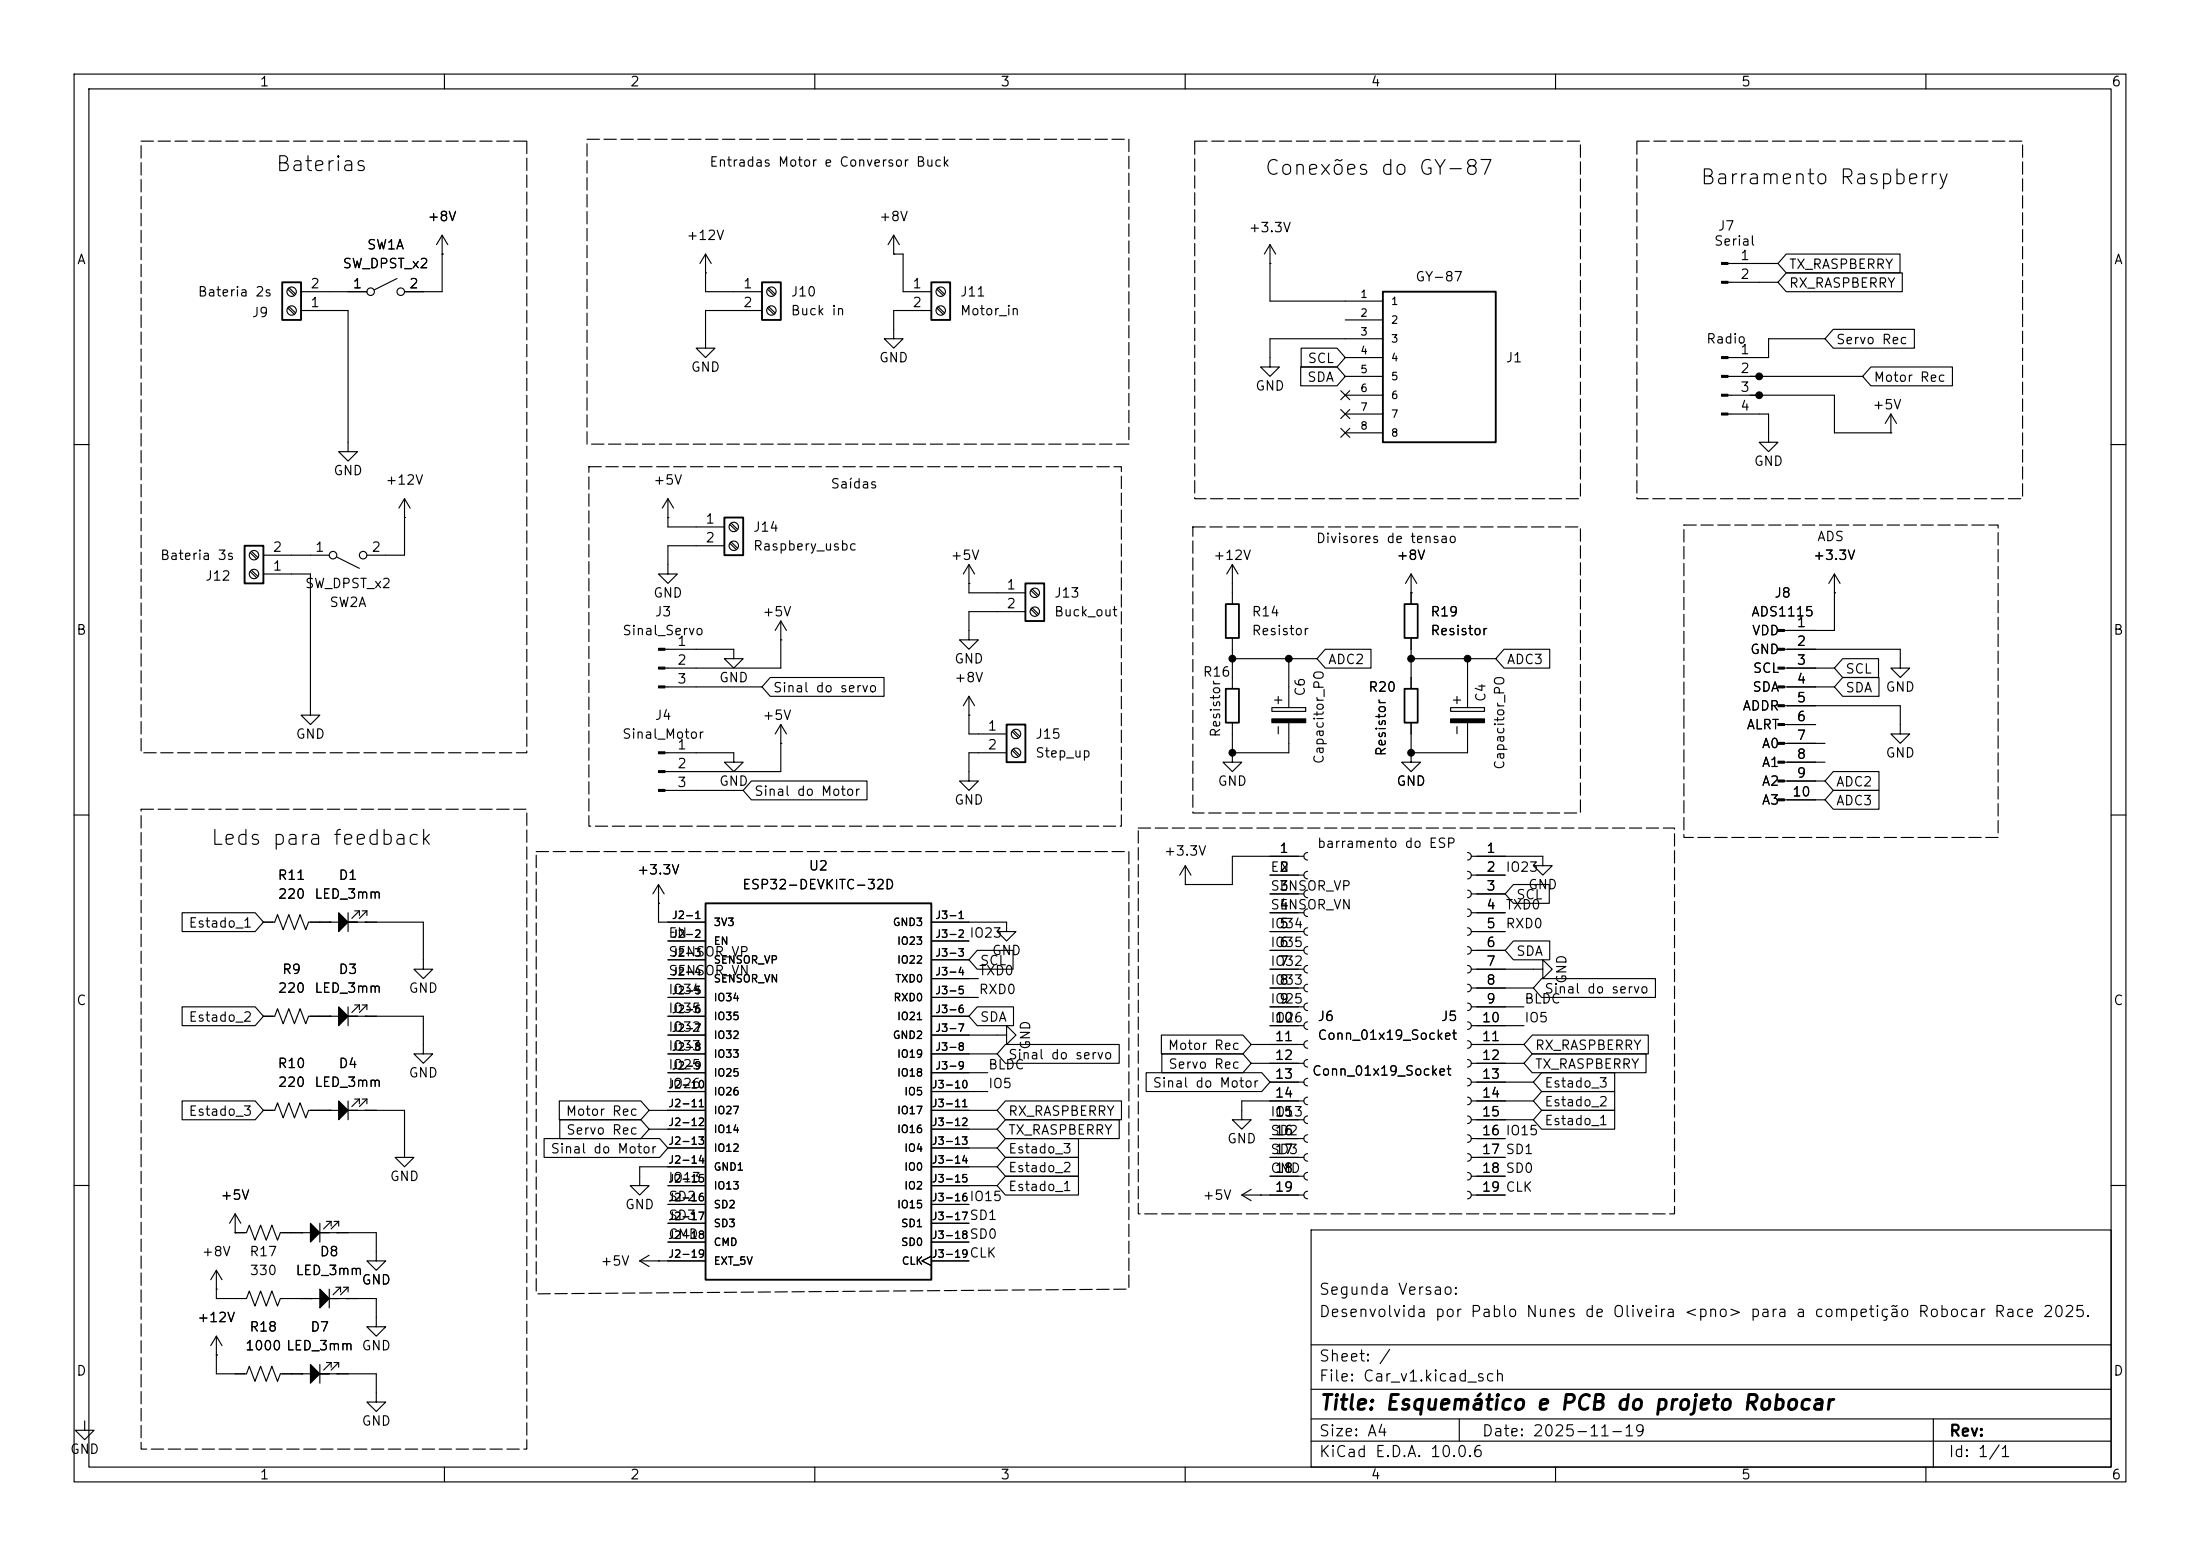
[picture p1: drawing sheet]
<svg xmlns="http://www.w3.org/2000/svg" width="297mm" height="210mm" viewBox="0 0 297 210" stroke-linecap="round" stroke-linejoin="round" font-family="sans-serif">
<g fill="none" stroke="#000" stroke-width=".15">
<path d="M10 10h277v190h-277zM12 12h273v186h-273zM60 10v2M110 10v2M160 10v2M210 10v2M260 10v2M38.9 39l.8 .9M39 38.9l.9 .8M40.6 39.4h8.9M53.6 37.6l-3.1 1.5M59.7 34.3h.1"/>
<path d="M59.7 31.8l-.8 1.2M59.7 31.8l.8 1.2M59.7 31.8v7.6h-5.1M95.2 36.8h.1M95.2 34.3v5.1h7.7M95.2 34.3l-.7 1.3M95.2 34.3l.8 1.3M103.6 39l.9 .9M103.8 38.9l.8 .8M120.6 34.3h.1M120.6 34.3h1.3v5.1h3.8M120.6 31.8l-.7 1.2"/>
<path d="M120.6 31.8l.8 1.2M120.6 31.8v2.5M126.5 39l.8 .9M126.6 38.9l.9 .8M171.4 35.6h.1M171.4 33l-.7 1.3M171.4 33l.8 1.3M171.4 33v7.6h15.3M233.3 35.6h6.7M233.3 38.1h6.7M241.1 36.8h15.7v2.6h-15.7l-1.1-1.3zM241.1 34.3h15.4v2.5h-15.4l-1.1-1.2z"/>
<path d="M38.9 41.6l.8 .8M39 41.4l.9 .8M40.6 41.9h6.4v19.1h1.3l-1.3 1.2-1.3-1.2h1.3M102.9 41.9h-7.7v5.1h1.3l-1.3 1.3-1.2-1.3h1.2M103.6 41.6l.9 .8M103.8 41.4l.8 .8M125.7 41.9h-5.1v3.8h1.3l-1.3 1.3-1.2-1.3h1.2M126.5 41.6l.8 .8M126.6 41.4l.9 .8M175.6 49.5h4.9l1.1 1.3-1.1 1.3h-4.9zM175.7 47h4.8l1.1 1.3-1.1 1.2h-4.8zM181 55.3l1.2 1.2"/>
<path d="M181 57.8l1.2 1.2M181 52.7l1.2 1.2M181.6 48.3h5.1M181.6 50.8h5.1M181.6 53.3h5.1M181.6 55.9h5.1M181.6 43.2h5.1M181.6 58.4h5.1M182.2 55.3l-1.2 1.2M182.2 57.8l-1.2 1.2M182.2 52.7l-1.2 1.2M186.7 45.7h-15.3v3.8h1.3l-1.3 1.3-1.2-1.3h1.2"/>
<path d="M233.3 55.9h5.5v3.8h1.2l-1.2 1.3-1.3-1.3h1.3M233.3 50.8h18.2M233.3 53.3h14.3v5.1h7.7M246.4 45.7h-7.6v2.6h-5.5M247.5 44.4h10.9v2.6h-10.9l-1.1-1.3zM252.6 49.5h11v2.6h-11l-1.1-1.3zM255.3 58.4h.1M255.3 55.9l-.8 1.3M255.3 55.9l.7 1.3M255.3 55.9v2.5M10 60h2M33.8 77.1l.8 .9"/>
<path d="M33.8 74.6l.8 .8M34 77l.8 .8M34 74.4l.8 .9M35.6 77.5h6.3v19h1.3l-1.3 1.3-1.3-1.3h1.3M35.6 74.9h8.8M45.5 75.2l3 1.5M54.6 69.9h.1M54.6 67.3v7.6h-5.1M54.6 67.3l-.8 1.3M54.6 67.3l.8 1.3M90.2 69.9h.1M90.2 67.3v3.8h7.6"/>
<path d="M90.2 67.3l-.8 1.3M90.2 67.3l.7 1.3M97.8 73.7h-7.6v3.8h1.2l-1.2 1.2-1.3-1.2h1.3M98.5 70.8l.9 .8M98.5 73.3l.9 .9M98.7 70.6l.9 .9M98.7 73.2l.9 .8M130.8 78.7h.1M130.8 76.2l-.8 1.3M130.8 76.2l.8 1.3M130.8 76.2v3.8h7.6M139.2 79.7l.8 .8"/>
<path d="M139.3 79.5l.9 .8M166.4 76.2v5.3M166.4 76.2l-.8 1.3M166.4 76.2l.7 1.3M190.5 77.5v4M190.5 77.5l-.8 1.2M190.5 77.5l.8 1.2M247.6 77.5l-.7 1.2M247.6 77.5l.8 1.2M247.6 77.5v7.6h-6.7M285 60h2M89.8 87.6h9.3v1.3h1.2l-1.2 1.3-1.3-1.3h1.3"/>
<path d="M89.8 92.7h13.1M104 91.4h15.3v2.6h-15.3l-1.1-1.3zM105.4 86.4h.1M105.4 83.8v6.4h-15.6M105.4 97.8l-.8 1.3M105.4 97.8l.8 1.3M105.4 97.8v6.3h-15.6M105.4 83.8l-.8 1.3M105.4 83.8l.8 1.3M130.8 96.5h.1M130.8 94v5.1h5.1M130.8 94l-.8 1.3"/>
<path d="M130.8 94l.8 1.3M136.6 98.7l.9 .9M136.8 98.6l.9 .8M138.4 82.6h-7.6v3.8h1.3l-1.3 1.2-1.3-1.2h1.3M139.2 82.2l.8 .9M139.3 82l.9 .9M166.4 86.1v6.8M166.4 97.6v4M166.4 88.9h11.4M171.7 95.5h4.6v.5h-4.6zM174 88.9v6.5M174 97.6v4h-7.6"/>
<path d="M178.9 87.6h6.2v2.6h-6.2l-1.1-1.3zM190.5 80h.1M190.5 86.1v6.8M190.5 97.6v4M190.5 88.9h11.4M195.8 95.5h4.6v.5h-4.6zM198.1 88.9v6.5M198.1 97.6v4h-7.6M203 87.6h6.2v2.6h-6.2l-1.1-1.3zM240.9 95.3h15.6v3.8h1.3l-1.3 1.2-1.2-1.2h1.2M240.9 87.6h15.6v2.6h1.3l-1.3 1.2-1.2-1.2h1.2M240.9 90.2h6.7"/>
<path d="M240.9 92.7h6.7M240.9 97.8h4.2M247.6 80h.1M248.8 91.4h4.9v2.6h-4.9l-1.2-1.3zM248.8 88.9h4.8v2.5h-4.8l-1.2-1.2zM10 110h2M88.9 119.4v5.1h6.3M88.9 119.4l-.8 1.3M88.9 119.4l.8 1.3M89.8 101.6h9.3v1.3h1.2l-1.2 1.2-1.3-1.2h1.3M89.8 106.7h10.5M101.4 105.4h15.6v2.6h-15.6l-1.1-1.3z"/>
<path d="M105.4 100.3h.1M135.9 101.6h-5.1v3.8h1.3l-1.3 1.3-1.3-1.3h1.3M136.6 101.3l.9 .8M136.8 101.1l.9 .8M160 119.4h.1M160 116.8v2.6M160 116.8l-.7 1.3M160 116.8l.8 1.3M166.4 101.6v1.3h1.2l-1.2 1.2-1.3-1.2h1.3M171.4 118.1h4.6M176 115.6h-9.6v3.8h-6.4M176.5 115.1a.51 .51 0 0 0-.5 .5 .51 .51 0 0 0 .5 .5"/>
<path d="M176.5 117.6a.51 .51 0 0 0-.5 .5 .51 .51 0 0 0 .5 .5M190.5 101.6v1.3h1.3l-1.3 1.2-1.3-1.2h1.3M198.1 115.1a.51 .51 0 0 1 .5 .5 .51 .51 0 0 1-.5 .5M198.1 117.6a.51 .51 0 0 1 .5 .5 .51 .51 0 0 1-.5 .5M198.6 115.6h9.7v1.2h1.2l-1.2 1.3-1.3-1.3h1.3M198.6 118.1h4.6M204.3 119.4h4.9v2.5h-4.9l-1.1-1.2zM240.9 100.3h5.5M240.9 102.9h5.5M240.9 105.4h5.5M240.9 108h5.5M247.5 106.7h6.2v2.5h-6.2l-1.1-1.2z"/>
<path d="M247.5 104.1h6.2v2.6h-6.2l-1.1-1.3zM285 110h2M24.6 123.2h9.8l1.2 1.3-1.2 1.2h-9.8zM24.6 135.9h9.8l1.2 1.3-1.2 1.2h-9.8zM35.6 124.5h1.5l.4-1.1 .7 2.1 .8-2.1 .8 2.1 .7-2.1 .8 2.1 .4-1h4M35.6 137.2h1.5l.4-1.1 .7 2.1 .8-2.1 .8 2.1 .7-2.1 .8 2.1 .4-1h4M47 123.2v2.5M47 135.9v2.5M47.9 122.9h.6M47.9 135.6h.6M48.3 137.2h8.8v5h1.3l-1.3 1.3-1.2-1.3h1.2M48.3 124.5h8.8v6.3h1.3l-1.3 1.3-1.2-1.3h1.2"/>
<path d="M48.5 122.9l-1 1.1M48.5 122.9v.7M48.5 135.6v.7M48.5 135.6l-1 1.1M48.9 122.9h.6M48.9 135.6h.6M49.5 122.9l-1 1.1M49.5 122.9v.7M49.5 135.6v.7M49.5 135.6l-1 1.1M88.9 121.9h.1M90.2 137.2h5"/>
<path d="M90.2 127h5M90.2 129.5h5M90.2 132.1h5M90.2 134.6h5M90.2 139.7h5M125.7 139.7h10.2v-1.3l1.3 1.3-1.3 1.3v-1.3M125.7 124.5h10.2v1.2h1.3l-1.3 1.3-1.3-1.3h1.3M125.7 137.2h5.1M125.7 127h5.1M125.7 129.5h5.1M125.7 132.1h6.4M125.7 134.6h6.4"/>
<path d="M131.9 135.9h4.9v2.5h-4.9l-1.1-1.2zM131.9 128.3h4.9v2.5h-4.9l-1.1-1.3zM156.8 139.7h11l1.1 1.3-1.1 1.2h-11zM171.4 120.7h4.6M171.4 123.2h4.6M171.4 125.7h4.6M171.4 128.3h4.6M171.4 130.8h4.6M171.4 133.4h4.6M171.4 135.9h4.6M171.4 138.4h4.6M176.5 120.1a.51 .51 0 0 0-.5 .6 .51 .51 0 0 0 .5 .5"/>
<path d="M176.5 122.7a.51 .51 0 0 0-.5 .5 .51 .51 0 0 0 .5 .5M176.5 125.2a.51 .51 0 0 0-.5 .5 .51 .51 0 0 0 .5 .5M176.5 127.8a.51 .51 0 0 0-.5 .5 .51 .51 0 0 0 .5 .5M176.5 130.3a.51 .51 0 0 0-.5 .5 .51 .51 0 0 0 .5 .5M176.5 132.8a.51 .51 0 0 0-.5 .6 .51 .51 0 0 0 .5 .5M176.5 135.4a.51 .51 0 0 0-.5 .5 .51 .51 0 0 0 .5 .5M176.5 137.9a.51 .51 0 0 0-.5 .5 .51 .51 0 0 0 .5 .5M198.1 120.1a.51 .51 0 0 1 .5 .6 .51 .51 0 0 1-.5 .5M198.1 122.7a.51 .51 0 0 1 .5 .5 .51 .51 0 0 1-.5 .5M198.1 125.2a.51 .51 0 0 1 .5 .5 .51 .51 0 0 1-.5 .5M198.1 127.8a.51 .51 0 0 1 .5 .5 .51 .51 0 0 1-.5 .5M198.1 130.3a.51 .51 0 0 1 .5 .5 .51 .51 0 0 1-.5 .5"/>
<path d="M198.1 132.8a.51 .51 0 0 1 .5 .6 .51 .51 0 0 1-.5 .5M198.1 135.4a.51 .51 0 0 1 .5 .5 .51 .51 0 0 1-.5 .5M198.1 137.9a.51 .51 0 0 1 .5 .5 .51 .51 0 0 1-.5 .5M198.6 130.8h9.7v-1.3l1.2 1.3-1.2 1.3v-1.3M198.6 120.7h4.6M198.6 123.2h4.6M198.6 125.7h4.6M198.6 128.3h4.6M198.6 133.4h8.4M198.6 135.9h7.1M198.6 138.4h7.1M204.3 127h4.9v2.5h-4.9l-1.1-1.2z"/>
<path d="M206.9 139.7h15.6v2.5h-15.6l-1.2-1.2zM208.1 132.1h15.4v2.5h-15.4l-1.1-1.2zM24.6 148.6h9.8l1.2 1.3-1.2 1.2h-9.8zM35.6 149.9h1.5l.4-1.1 .7 2.1 .8-2.1 .8 2.1 .7-2.1 .8 2.1 .4-1h4M47 148.6v2.5M47.9 148.3h.6M48.3 149.9h6.3v6.3h1.3l-1.3 1.3-1.3-1.3h1.3M48.5 148.3v.7M48.5 148.3l-1 1.1M48.9 148.3h.6M49.5 148.3v.7M49.5 148.3l-1 1.1"/>
<path d="M73.5 153.7h15.6l1.1 1.2-1.1 1.3h-15.6zM75.5 148.6h11l1.1 1.3-1.1 1.2h-11zM75.6 151.1h10.9l1.1 1.3-1.1 1.3h-10.9zM87.6 149.9h7.6M87.6 152.4h7.6M90.2 142.2h5M90.2 144.8h5M90.2 147.3h5M90.2 154.9h5M95.2 157.5h-8.8v2.5h1.2l-1.2 1.3-1.3-1.3h1.3M125.7 149.9h8.9M125.7 142.2h8.9"/>
<path d="M125.7 144.8h7.6M125.7 147.3h7.6M125.7 152.4h8.9M125.7 154.9h8.9M125.7 157.5h8.9M135.7 156.2h9.9v2.6h-9.9l-1.1-1.3zM135.7 158.7h9.9v2.6h-9.9l-1.1-1.3zM135.7 141h15.4v2.5h-15.4l-1.1-1.3zM135.7 148.6h15.7v2.5h-15.7l-1.1-1.2zM135.7 151.1h15.4v2.6h-15.4l-1.1-1.3zM135.7 153.7h9.9v2.5h-9.9l-1.1-1.3zM154.7 144.8h15.6l1.1 1.3-1.1 1.2h-15.6z"/>
<path d="M156.8 142.2h11l1.1 1.3-1.1 1.3h-11zM168.9 141h7.1M168.9 143.5h7.1M171.4 146.1h4.6M171.4 151.1h4.6M171.4 153.7h4.6M171.4 156.2h4.6M171.4 158.8h4.6M176 148.6h-8.4v2.5h1.3l-1.3 1.3-1.2-1.3h1.2M176.5 140.5a.51 .51 0 0 0-.5 .5 .51 .51 0 0 0 .5 .5M176.5 143a.51 .51 0 0 0-.5 .5 .51 .51 0 0 0 .5 .5M176.5 145.5a.51 .51 0 0 0-.5 .6 .51 .51 0 0 0 .5 .5"/>
<path d="M176.5 148.1a.51 .51 0 0 0-.5 .5 .51 .51 0 0 0 .5 .5M176.5 150.6a.51 .51 0 0 0-.5 .5 .51 .51 0 0 0 .5 .5M176.5 153.2a.51 .51 0 0 0-.5 .5 .51 .51 0 0 0 .5 .5M176.5 155.7a.51 .51 0 0 0-.5 .5 .51 .51 0 0 0 .5 .5M176.5 158.2a.51 .51 0 0 0-.5 .6 .51 .51 0 0 0 .5 .5M198.1 140.5a.51 .51 0 0 1 .5 .5 .51 .51 0 0 1-.5 .5M198.1 143a.51 .51 0 0 1 .5 .5 .51 .51 0 0 1-.5 .5M198.1 145.5a.51 .51 0 0 1 .5 .6 .51 .51 0 0 1-.5 .5M198.1 148.1a.51 .51 0 0 1 .5 .5 .51 .51 0 0 1-.5 .5M198.1 150.6a.51 .51 0 0 1 .5 .5 .51 .51 0 0 1-.5 .5M198.1 153.2a.51 .51 0 0 1 .5 .5 .51 .51 0 0 1-.5 .5M198.1 155.7a.51 .51 0 0 1 .5 .5 .51 .51 0 0 1-.5 .5"/>
<path d="M198.1 158.2a.51 .51 0 0 1 .5 .6 .51 .51 0 0 1-.5 .5M198.6 141h7.1M198.6 143.5h7.1M198.6 146.1h8.4M198.6 148.6h8.4M198.6 151.1h8.4M198.6 153.7h4.6M198.6 156.2h4.6M198.6 158.8h4.6M206.9 142.2h15.3v2.6h-15.3l-1.2-1.3zM208.1 149.9h9.9v2.5h-9.9l-1.1-1.3zM208.1 144.8h9.9v2.5h-9.9l-1.1-1.2z"/>
<path d="M208.1 147.3h9.9v2.6h-9.9l-1.1-1.3zM10 160h2M29.2 174h.1M29.2 171.5v3.8h4.1l.4-1.1 .7 2.1 .8-2.1 .7 2.1 .8-2.1 .8 2.1 .3-1h5.4M29.2 171.5l-.8 1.2M29.2 171.5l.8 1.2M31.7 166.4h1.6l.4-1 .7 2 .8-2 .7 2 .8-2 .8 2 .3-1h4.1M31.7 166.4h.1M31.7 163.8l-.7 1.3M31.7 163.8l.8 1.3M31.7 163.8v2.6M43.2 165.1v2.5"/>
<path d="M44.1 164.8h.6M44.4 166.4h6.4v3.8h1.3l-1.3 1.3-1.3-1.3h1.3M44.4 174v2.5M44.7 164.8v.7M44.7 164.8l-1 1.1M45.1 164.8h.6M45.3 173.7h.7M45.7 175.3h5.1v3.8h1.3l-1.3 1.2-1.3-1.2h1.3M45.7 164.8v.7M45.7 164.8l-1 1.1M46 173.7l-1 1.1M46 173.7v.7"/>
<path d="M46.4 173.7h.6M47 173.7l-1 1.1M47 173.7v.7M86.4 170.2l1.2 .7M86.4 170.2h8.8M87.6 169.4l-1.2 .8M88.9 170.2h.1M90.2 160h5M90.2 162.6h5M90.2 165.1h5M90.2 167.6h5M125.7 169.5l-1.2 .7 1.2 .6"/>
<path d="M125.7 160h8.9M125.7 170.2h5.1M125.7 162.6h5.1M125.7 165.1h5.1M125.7 167.6h5.1M167.6 161.3h8.4M167.6 161.3l1.3 .8M168.9 160.5l-1.3 .8M170.2 161.3h.1M176.5 160.8a.51 .51 0 0 0-.5 .5 .51 .51 0 0 0 .5 .5M177 166h108v32h-108zM198.1 160.8a.51 .51 0 0 1 .5 .5 .51 .51 0 0 1-.5 .5"/>
<path d="M198.6 161.3h4.6M285 160h2M11.4 191.8v1.2h1.3l-1.3 1.3-1.2-1.3h1.2M29.2 180.3v5.1h4.1l.4-1 .7 2 .8-2 .7 2 .8-2 .8 2 .3-1h4.1M29.2 182.9h.1M29.2 180.3l-.8 1.3M29.2 180.3l.8 1.3M43.2 184.2v2.5M44.1 183.9h.6M44.4 185.4h6.4v3.8h1.3l-1.3 1.3-1.3-1.3h1.3M44.7 183.9l-1 1M44.7 183.9v.6"/>
<path d="M45.1 183.9h.6M45.7 183.9l-1 1M45.7 183.9v.6M60 198v2M110 198v2M160 198v2M177 194.5h108M177 191.5h108M177 187.5h108M177 181.5h108M197 191.5v3M210 198v2"/>
<path d="M260 198v2M261 191.5v6.5"/>
<circle cx="39.4" cy="39.4" r=".63"/>
<circle cx="50" cy="39.4" r=".51"/>
<circle cx="54.1" cy="39.4" r=".51"/>
<circle cx="104.1" cy="39.4" r=".63"/>
<circle cx="127" cy="39.4" r=".63"/>
<circle cx="39.4" cy="41.9" r=".63"/>
<circle cx="104.1" cy="41.9" r=".63"/>
<circle cx="127" cy="41.9" r=".63"/>
<circle cx="34.3" cy="77.5" r=".63"/>
<circle cx="34.3" cy="74.9" r=".63"/>
<circle cx="45" cy="74.9" r=".51"/>
<circle cx="49" cy="74.9" r=".51"/>
<circle cx="99.1" cy="71.1" r=".63"/>
<circle cx="99.1" cy="73.7" r=".63"/>
<circle cx="137.2" cy="99.1" r=".63"/>
<circle cx="139.7" cy="82.5" r=".63"/>
<circle cx="139.7" cy="80" r=".63"/>
<circle cx="137.2" cy="101.6" r=".63"/>
</g>
<path d="M165.5 81.5h1.8v4.6h-1.8zM165.5 93h1.8v4.5h-1.8zM189.6 81.5h1.8v4.6h-1.8zM189.6 93h1.8v4.5h-1.8z" fill="none" stroke="#000" stroke-width=".24"/>
<g fill="#000" stroke="#000" stroke-width=".15">
<path d="M232.4 35.4h.9v.3h-.9zM232.4 38h.9v.2h-.9zM232.4 48.1h.9v.3h-.9zM232.4 50.7h.9v.2h-.9zM232.4 53.2h.9v.3h-.9zM232.4 55.8h.9v.2h-.9zM88.9 87.5h.9v.3h-.9zM88.9 90h.9v.3h-.9zM88.9 92.6h.9v.2h-.9zM171.7 97h4.6v.5h-4.6zM195.8 97h4.6v.5h-4.6zM240 85h.9v.2h-.9z"/>
<path d="M240 87.5h.9v.3h-.9zM240 90h.9v.3h-.9zM240 92.6h.9v.2h-.9zM240 95.1h.9v.3h-.9zM240 97.7h.9v.2h-.9zM88.9 101.5h.9v.2h-.9zM88.9 104h.9v.3h-.9zM88.9 106.6h.9v.2h-.9zM240 100.2h.9v.3h-.9zM240 102.7h.9v.3h-.9zM240 105.3h.9v.2h-.9zM240 107.8h.9v.3h-.9z"/>
<path d="M45.7 123.2l1.3 1.3h1.3h-1.3l-1.3 1.2zM45.7 135.9l1.3 1.3h1.3h-1.3l-1.3 1.2zM45.7 148.6l1.3 1.3h1.3h-1.3l-1.3 1.2zM41.9 165.1l1.3 1.3h1.2h-1.2l-1.3 1.2zM43.2 174l1.2 1.3h1.3h-1.3l-1.2 1.2zM41.9 184.2l1.3 1.2h1.2h-1.2l-1.3 1.3z"/>
</g>
<path d="M38.1 38.1h2.5v5.1h-2.5zM102.9 38.1h2.5v5.1h-2.5zM125.7 38.1h2.6v5.1h-2.6zM186.7 39.4h15.2v20.3h-15.2zM33 73.7h2.6v5h-2.6zM97.8 69.9h2.5v5h-2.5zM138.4 78.7h2.6v5.1h-2.6zM135.9 97.8h2.5v5.1h-2.5zM95.2 121.9h30.5v50.8h-30.5z" fill="none" stroke="#000" stroke-width=".25"/>
<path d="M71.1 19.1v82.5h-52.1v-82.5h52.1M79.2 18.8h73.2v41.1h-73.2zM161.3 19.1h52.1v48.2h-52.1v-48.2M221 19.1h52v48.2h-52v-48.2M79.5 63h71.9v48.5h-71.9zM161 71.1h52.4v38.6h-52.4zM227.3 70.9h42.4v42.1h-42.4zM19 109.2h52.1v86.4h-52.1v-86.4M72.4 114.9h80v59.1l-80 .6v-59.7M153.7 111.8h72.4v52h-72.4z" fill="none" stroke="#000" stroke-width=".15" stroke-dasharray="1.7 .6"/>
<g fill="#000" stroke="#000" stroke-width=".14">
<circle cx="237.5" cy="53.3" r=".46"/>
<circle cx="237.5" cy="50.8" r=".46"/>
<circle cx="166.4" cy="88.9" r=".46"/>
<circle cx="174" cy="88.9" r=".46"/>
<circle cx="190.5" cy="88.9" r=".46"/>
<circle cx="198.1" cy="88.9" r=".46"/>
<circle cx="166.4" cy="101.6" r=".46"/>
<circle cx="190.5" cy="101.6" r=".46"/>
</g>
<g font-size="2">
<text x="37.1" y="23.6">Baterias</text>
<text x="170.6" y="24.1">Conexões do GY-87</text>
<text x="229.4" y="25.4">Barramento Raspberry</text>
<text x="28.3" y="114.6">Leds para feedback</text>
<text x="178" y="190.8">Title: Esquemático e PCB do projeto Robocar</text>
</g>
<g font-size="1.5">
<text x="178" y="178.1">Desenvolvida por Pablo Nunes de Oliveira &lt;pno&gt; para a competição Robocar Race 2025.</text>
<text x="178" y="175.1">Segunda Versao:</text>
<text x="178" y="184.1">Sheet: /</text>
<text x="178" y="186.8">File: Car_v1.kicad_sch</text>
<text x="178" y="197">KiCad E.D.A. 10.0.6</text>
<text x="178" y="194.2">Size: A4</text>
<text x="200" y="194.2">Date: 2025-11-19</text>
<text x="263" y="197">Id: 1/1</text>
<text x="263" y="194.2">Rev:</text>
</g>
<g font-size="1.3">
<text x="35" y="12">1</text>
<text x="85" y="12">2</text>
<text x="135" y="12">3</text>
<text x="185" y="12">4</text>
<text x="235" y="12">5</text>
<text x="285" y="12">6</text>
<text x="95.7" y="22.8">Entradas Motor e Conversor Buck</text>
<text x="10.3" y="36">A</text>
<text x="49.5" y="34">SW1A</text>
<text x="57.6" y="30.2">+8V</text>
<text x="92.6" y="32.7">+12V</text>
<text x="118.6" y="30.2">+8V</text>
<text x="168.5" y="31.7">+3.3V</text>
<text x="231.3" y="33.5">Serial</text>
<text x="231.8" y="31.4">J7</text>
<text x="234.9" y="35.4">1</text>
<text x="285.3" y="36">A</text>
<text x="26.6" y="40.3">Bateria 2s</text>
<text x="41.8" y="41.8">1</text>
<text x="41.8" y="39.2">2</text>
<text x="46.2" y="36.5">SW_DPST_x2</text>
<text x="47.5" y="39.2">1</text>
<text x="55.1" y="39.2">2</text>
<text x="100.2" y="39.2">1</text>
<text x="100.2" y="41.8">2</text>
<text x="106.7" y="40.3">J10</text>
<text x="123.1" y="39.2">1</text>
<text x="123.1" y="41.8">2</text>
<text x="129.5" y="40.3">J11</text>
<text x="191" y="38.3">GY-87</text>
<text x="234.9" y="38">2</text>
<text x="241.4" y="39.2">RX_RASPBERRY</text>
<text x="241.4" y="36.6">TX_RASPBERRY</text>
<text x="33.9" y="43.1">J9</text>
<text x="106.7" y="42.9">Buck in</text>
<text x="129.5" y="42.9">Motor_in</text>
<text x="230.3" y="46.7">Radio</text>
<text x="247.8" y="46.8">Servo Rec</text>
<text x="93.2" y="50.5">GND</text>
<text x="118.6" y="49.2">GND</text>
<text x="169.4" y="53">GND</text>
<text x="176.4" y="51.9">SDA</text>
<text x="176.4" y="49.3">SCL</text>
<text x="203.2" y="49.2">J1</text>
<text x="234.9" y="48.1">1</text>
<text x="234.9" y="50.7">2</text>
<text x="234.9" y="53.2">3</text>
<text x="252.9" y="51.9">Motor Rec</text>
<text x="234.9" y="55.7">4</text>
<text x="252.7" y="55.6">+5V</text>
<text x="44.9" y="64.5">GND</text>
<text x="51.9" y="65.7">+12V</text>
<text x="88.1" y="65.7">+5V</text>
<text x="236.7" y="63.2">GND</text>
<text x="95.2" y="71">1</text>
<text x="112" y="66.2">Saídas</text>
<text x="21.5" y="75.9">Bateria 3s</text>
<text x="36.7" y="77.3">1</text>
<text x="36.7" y="74.8">2</text>
<text x="42.4" y="74.8">1</text>
<text x="50.1" y="74.8">2</text>
<text x="95.2" y="73.5">2</text>
<text x="101.6" y="72.1">J14</text>
<text x="101.6" y="74.6">Raspbery_usbc</text>
<text x="128.2" y="75.9">+5V</text>
<text x="163.7" y="75.9">+12V</text>
<text x="177.6" y="73.6">Divisores de tensao</text>
<text x="188.4" y="75.9">+8V</text>
<text x="244.7" y="75.9">+3.3V</text>
<text x="245.2" y="73.4">ADS</text>
<text x="27.6" y="78.7">J12</text>
<text x="41.1" y="79.7">SW_DPST_x2</text>
<text x="44.4" y="82.2">SW2A</text>
<text x="88.1" y="81">GND</text>
<text x="88.3" y="83.5">J3</text>
<text x="102.8" y="83.5">+5V</text>
<text x="135.8" y="79.9">1</text>
<text x="135.8" y="82.4">2</text>
<text x="142.2" y="81">J13</text>
<text x="142.2" y="83.5">Buck_out</text>
<text x="168.9" y="83.5">R14</text>
<text x="193" y="83.5">R19</text>
<text x="236.3" y="83.5">ADS1115</text>
<text x="239.4" y="81">J8</text>
<text x="10.2" y="86">B</text>
<text x="83.9" y="86.1">Sinal_Servo</text>
<text x="91.3" y="87.5">1</text>
<text x="128.7" y="89.9">GND</text>
<text x="168.9" y="86.1">Resistor</text>
<text x="179.2" y="90">ADC2</text>
<text x="193" y="86.1">Resistor</text>
<text x="203.3" y="90">ADC3</text>
<text x="236.2" y="88.6">GND</text>
<text x="236.4" y="86.1">VDD</text>
<text x="242.5" y="85">1</text>
<text x="242.5" y="87.5">2</text>
<text x="285.2" y="86">B</text>
<text x="91.3" y="90">2</text>
<text x="91.3" y="92.6">3</text>
<text x="97" y="92.4">GND</text>
<text x="104.3" y="93.8">Sinal do servo</text>
<text x="128.7" y="92.4">+8V</text>
<text x="162.3" y="91.6">R16</text>
<text x="173.4" y="95.4" transform="rotate(-90 173.4 95.4)">+</text>
<text x="176.5" y="94.1" transform="rotate(-90 176.5 94.1)">C6</text>
<text x="184.6" y="93.7">R20</text>
<text x="197.6" y="95.4" transform="rotate(-90 197.6 95.4)">+</text>
<text x="200.9" y="94.8" transform="rotate(-90 200.9 94.8)">C4</text>
<text x="236.5" y="93.7">SDA</text>
<text x="236.5" y="91.1">SCL</text>
<text x="242.5" y="90">3</text>
<text x="242.5" y="92.6">4</text>
<text x="242.5" y="95.1">5</text>
<text x="249.1" y="93.8">SDA</text>
<text x="249.1" y="91.2">SCL</text>
<text x="254.5" y="93.7">GND</text>
<text x="39.8" y="100">GND</text>
<text x="83.9" y="100">Sinal_Motor</text>
<text x="88.3" y="97.5">J4</text>
<text x="91.3" y="101.5">1</text>
<text x="102.8" y="97.5">+5V</text>
<text x="133.3" y="98.9">1</text>
<text x="133.3" y="101.5">2</text>
<text x="139.7" y="100">J15</text>
<text x="165" y="99.6" transform="rotate(-90 165 99.6)">Resistor</text>
<text x="173.4" y="99.5" transform="rotate(-90 173.4 99.5)">-</text>
<text x="197.6" y="99.5" transform="rotate(-90 197.6 99.5)">-</text>
<text x="235.2" y="96.2">ADDR</text>
<text x="235.7" y="98.8">ALRT</text>
<text x="237.8" y="101.3">A0</text>
<text x="242.5" y="97.7">6</text>
<text x="242.5" y="100.2">7</text>
<text x="91.3" y="104">2</text>
<text x="91.3" y="106.5">3</text>
<text x="97" y="106.4">GND</text>
<text x="101.7" y="107.7">Sinal do Motor</text>
<text x="139.7" y="102.6">Step_up</text>
<text x="164.3" y="106.4">GND</text>
<text x="179" y="103.2" transform="rotate(-90 179 103.2)">Capacitor_PO</text>
<text x="187.4" y="102.2" transform="rotate(-90 187.4 102.2)">Resistor</text>
<text x="188.4" y="106.4">GND</text>
<text x="203.4" y="104" transform="rotate(-90 203.4 104)">Capacitor_PO</text>
<text x="237.8" y="103.8">A1</text>
<text x="237.8" y="106.4">A2</text>
<text x="241.9" y="107.8">10</text>
<text x="242.5" y="102.7">8</text>
<text x="242.5" y="105.3">9</text>
<text x="247.8" y="106.5">ADC2</text>
<text x="254.5" y="102.6">GND</text>
<text x="128.7" y="108.9">GND</text>
<text x="237.8" y="108.9">A3</text>
<text x="247.8" y="109">ADC3</text>
<text x="37.4" y="119.1">R11</text>
<text x="45.6" y="119.1">D1</text>
<text x="85.9" y="118.3">+3.3V</text>
<text x="109.1" y="117.8">U2</text>
<text x="157.1" y="115.8">+3.3V</text>
<text x="171.4" y="118">EN</text>
<text x="172.6" y="115.4">1</text>
<text x="172.6" y="118">2</text>
<text x="177.7" y="114.8">barramento do ESP</text>
<text x="200.6" y="115.4">1</text>
<text x="200.6" y="118">2</text>
<text x="203.2" y="118">IO23</text>
<text x="25.4" y="125.5">Estado_1</text>
<text x="37.4" y="121.6">220</text>
<text x="42.4" y="121.6">LED_3mm</text>
<text x="100.1" y="120.3">ESP32-DEVKITC-32D</text>
<text x="171.4" y="125.6">IO34</text>
<text x="171.4" y="123.1">SENSOR_VN</text>
<text x="171.4" y="120.5">SENSOR_VP</text>
<text x="172.6" y="120.5">3</text>
<text x="172.6" y="123.1">4</text>
<text x="172.6" y="125.6">5</text>
<text x="200.6" y="120.5">3</text>
<text x="200.6" y="123.1">4</text>
<text x="200.6" y="125.6">5</text>
<text x="203.2" y="123.1">TXD0</text>
<text x="203.2" y="125.6">RXD0</text>
<text x="204.6" y="121.7">SCL</text>
<text x="206.2" y="120.3">GND</text>
<text x="38" y="131.8">R9</text>
<text x="45.6" y="131.8">D3</text>
<text x="90.1" y="129.4">SENSOR_VP</text>
<text x="90.1" y="132">SENSOR_VN</text>
<text x="90.1" y="126.9">EN</text>
<text x="130.8" y="126.9">IO23</text>
<text x="132.1" y="132">TXD0</text>
<text x="132.2" y="130.6">SCL</text>
<text x="133.8" y="129.2">GND</text>
<text x="171.4" y="130.7">IO32</text>
<text x="171.4" y="128.1">IO35</text>
<text x="172.6" y="128.1">6</text>
<text x="172.6" y="130.7">7</text>
<text x="200.6" y="128.1">6</text>
<text x="200.6" y="130.7">7</text>
<text x="204.6" y="129.3">SDA</text>
<text x="10.2" y="136">C</text>
<text x="37.4" y="134.3">220</text>
<text x="42.4" y="134.3">LED_3mm</text>
<text x="55.1" y="134.3">GND</text>
<text x="90.1" y="137">IO35</text>
<text x="90.1" y="134.5">IO34</text>
<text x="132.1" y="134.5">RXD0</text>
<text x="171.4" y="133.2">IO33</text>
<text x="171.4" y="135.8">IO25</text>
<text x="172.6" y="133.2">8</text>
<text x="172.6" y="135.8">9</text>
<text x="200.6" y="133.2">8</text>
<text x="200.6" y="135.8">9</text>
<text x="205.7" y="135.8">BLDC</text>
<text x="208.4" y="134.4">Sinal do servo</text>
<text x="211.8" y="132.9" transform="rotate(-90 211.8 132.9)">GND</text>
<text x="285.2" y="136">C</text>
<text x="25.4" y="138.2">Estado_2</text>
<text x="90.1" y="139.6">IO32</text>
<text x="90.1" y="142.1">IO33</text>
<text x="132.2" y="138.2">SDA</text>
<text x="136" y="143.3">Sinal do servo</text>
<text x="139.4" y="141.8" transform="rotate(-90 139.4 141.8)">GND</text>
<text x="157.6" y="142">Motor Rec</text>
<text x="171.4" y="138.3">IO26</text>
<text x="172" y="138.3">10</text>
<text x="172" y="140.8">11</text>
<text x="172" y="143.4">12</text>
<text x="177.8" y="138.1">J6</text>
<text x="177.8" y="140.7">Conn_01x19_Socket</text>
<text x="194.4" y="138.1">J5</text>
<text x="200" y="138.3">10</text>
<text x="200" y="140.8">11</text>
<text x="200" y="143.4">12</text>
<text x="205.7" y="138.3">IO5</text>
<text x="207.1" y="142">RX_RASPBERRY</text>
<text x="37.4" y="144.5">R10</text>
<text x="37.4" y="147">220</text>
<text x="42.4" y="147">LED_3mm</text>
<text x="45.6" y="144.5">D4</text>
<text x="55.1" y="145.7">GND</text>
<text x="90.1" y="144.7">IO25</text>
<text x="90.1" y="147.2">IO26</text>
<text x="133.3" y="147.2">IO5</text>
<text x="133.3" y="144.7">BLDC</text>
<text x="155.5" y="147.1">Sinal do Motor</text>
<text x="157.6" y="144.6">Servo Rec</text>
<text x="172" y="145.9">13</text>
<text x="172" y="148.5">14</text>
<text x="177" y="145.5">Conn_01x19_Socket</text>
<text x="200" y="145.9">13</text>
<text x="200" y="148.5">14</text>
<text x="207.1" y="144.6">TX_RASPBERRY</text>
<text x="208.4" y="147.1">Estado_3</text>
<text x="208.4" y="149.6">Estado_2</text>
<text x="25.4" y="150.9">Estado_3</text>
<text x="74.2" y="156">Sinal do Motor</text>
<text x="76.3" y="150.9">Motor Rec</text>
<text x="76.4" y="153.5">Servo Rec</text>
<text x="136" y="150.9">RX_RASPBERRY</text>
<text x="136" y="153.5">TX_RASPBERRY</text>
<text x="136" y="156">Estado_3</text>
<text x="165.6" y="154.6">GND</text>
<text x="171.4" y="153.5">SD2</text>
<text x="171.4" y="151">IO13</text>
<text x="172" y="151">15</text>
<text x="172" y="153.5">16</text>
<text x="200" y="151">15</text>
<text x="200" y="153.5">16 IO15</text>
<text x="200" y="153.5">16</text>
<text x="208.4" y="152.2">Estado_1</text>
<text x="52.5" y="159.7">GND</text>
<text x="90.1" y="159.9">IO13</text>
<text x="136" y="158.5">Estado_2</text>
<text x="136" y="161.1">Estado_1</text>
<text x="171.4" y="156.1">SD3</text>
<text x="171.4" y="158.6">CMD</text>
<text x="172" y="156.1">17</text>
<text x="172" y="158.6">18</text>
<text x="172" y="161.2">19</text>
<text x="200" y="156.1">17 SD1</text>
<text x="200" y="158.6">18 SD0</text>
<text x="200" y="161.2">19 CLK</text>
<text x="200" y="156.1">17</text>
<text x="200" y="158.6">18</text>
<text x="200" y="161.2">19</text>
<text x="29.7" y="162.3">+5V</text>
<text x="84.3" y="163.5">GND</text>
<text x="90.1" y="167.5">CMD</text>
<text x="90.1" y="162.4">SD2</text>
<text x="90.1" y="165">SD3</text>
<text x="130.8" y="165">SD1</text>
<text x="130.8" y="167.5">SD0</text>
<text x="130.8" y="162.4">IO15</text>
<text x="162.3" y="162.3">+5V</text>
<text x="27.1" y="169.9">+8V</text>
<text x="33.6" y="169.9">R17</text>
<text x="33.6" y="172.4">330</text>
<text x="39.8" y="172.4">LED_3mm</text>
<text x="43.1" y="169.9">D8</text>
<text x="48.7" y="173.7">GND</text>
<text x="81" y="171.1">+5V</text>
<text x="130.8" y="170.1">CLK</text>
<text x="26.5" y="178.8">+12V</text>
<text x="10.2" y="186">D</text>
<text x="33" y="182.6">1000 LED_3mm</text>
<text x="33.6" y="180">R18</text>
<text x="41.8" y="180">D7</text>
<text x="48.7" y="182.6">GND</text>
<text x="285.2" y="186">D</text>
<text x="9.4" y="196.5">GND</text>
<text x="48.7" y="192.7">GND</text>
<text x="35" y="200">1</text>
<text x="85" y="200">2</text>
<text x="135" y="200">3</text>
<text x="185" y="200">4</text>
<text x="235" y="200">5</text>
<text x="285" y="200">6</text>
</g>
<g font-size="1">
<text x="183.6" y="40.5">1</text>
<text x="187.7" y="41.4">1</text>
<text x="183.6" y="43">2</text>
<text x="183.6" y="45.5">3</text>
<text x="187.7" y="43.9">2</text>
<text x="187.7" y="46.5">3</text>
<text x="183.6" y="48.1">4</text>
<text x="183.6" y="50.6">5</text>
<text x="183.6" y="53.2">6</text>
<text x="187.7" y="49">4</text>
<text x="187.7" y="51.6">5</text>
<text x="183.6" y="55.7">7</text>
<text x="183.6" y="58.2">8</text>
<text x="187.7" y="54.1">6</text>
<text x="187.7" y="56.6">7</text>
<text x="187.7" y="59.2">8</text>
<text x="90.6" y="124.3">J2-1</text>
<text x="96.3" y="125.2">3V3</text>
<text x="120.4" y="125.2">GND3</text>
<text x="126.2" y="124.3">J3-1</text>
<text x="90.6" y="126.8">J2-2</text>
<text x="90.6" y="129.4">J2-3</text>
<text x="90.6" y="131.9">J2-4</text>
<text x="96.3" y="127.8">EN</text>
<text x="96.3" y="130.3">SENSOR_VP</text>
<text x="121" y="127.8">IO23</text>
<text x="121" y="130.3">IO22</text>
<text x="126.2" y="126.8">J3-2</text>
<text x="126.2" y="129.4">J3-3</text>
<text x="126.2" y="131.9">J3-4</text>
<text x="90.6" y="134.4">J2-5</text>
<text x="90.6" y="137">J2-6</text>
<text x="96.3" y="132.8">SENSOR_VN</text>
<text x="96.3" y="135.4">IO34</text>
<text x="96.3" y="137.9">IO35</text>
<text x="120.5" y="135.4">RXD0</text>
<text x="120.8" y="132.8">TXD0</text>
<text x="121" y="137.9">IO21</text>
<text x="126.2" y="134.4">J3-5</text>
<text x="126.2" y="137">J3-6</text>
<text x="90.6" y="139.5">J2-7</text>
<text x="90.6" y="142.1">J2-8</text>
<text x="96.3" y="140.5">IO32</text>
<text x="96.3" y="143">IO33</text>
<text x="120.4" y="140.5">GND2</text>
<text x="121" y="143">IO19</text>
<text x="126.2" y="139.5">J3-7</text>
<text x="126.2" y="142.1">J3-8</text>
<text x="90.1" y="147.1">J2-10</text>
<text x="90.1" y="149.7">J2-11</text>
<text x="90.6" y="144.6">J2-9</text>
<text x="96.3" y="145.5">IO25</text>
<text x="96.3" y="148.1">IO26</text>
<text x="121" y="145.5">IO18</text>
<text x="122" y="148.1">IO5</text>
<text x="125.7" y="147.1">J3-10</text>
<text x="125.7" y="149.7">J3-11</text>
<text x="126.2" y="144.6">J3-9</text>
<text x="90.1" y="152.2">J2-12</text>
<text x="90.1" y="154.8">J2-13</text>
<text x="96.3" y="150.6">IO27</text>
<text x="96.3" y="153.2">IO14</text>
<text x="96.3" y="155.7">IO12</text>
<text x="121" y="150.6">IO17</text>
<text x="121" y="153.2">IO16</text>
<text x="122" y="155.7">IO4</text>
<text x="125.7" y="152.2">J3-12</text>
<text x="125.7" y="154.8">J3-13</text>
<text x="90.1" y="157.3">J2-14</text>
<text x="90.1" y="159.8">J2-15</text>
<text x="96.3" y="158.2">GND1</text>
<text x="96.3" y="160.8">IO13</text>
<text x="122" y="158.2">IO0</text>
<text x="122" y="160.8">IO2</text>
<text x="125.7" y="157.3">J3-14</text>
<text x="125.7" y="159.8">J3-15</text>
<text x="90.1" y="162.4">J2-16</text>
<text x="90.1" y="164.9">J2-17</text>
<text x="90.1" y="167.5">J2-18</text>
<text x="96.3" y="163.3">SD2</text>
<text x="96.3" y="165.9">SD3</text>
<text x="121" y="163.3">IO15</text>
<text x="121.6" y="165.9">SD1</text>
<text x="125.7" y="162.4">J3-16</text>
<text x="125.7" y="164.9">J3-17</text>
<text x="125.7" y="167.5">J3-18</text>
<text x="90.1" y="170">J2-19</text>
<text x="96.3" y="168.4">CMD</text>
<text x="96.3" y="170.9">EXT_5V</text>
<text x="121.6" y="168.4">SD0</text>
<text x="121.7" y="170.9">CLK</text>
<text x="125.7" y="170">J3-19</text>
</g>
</svg>
